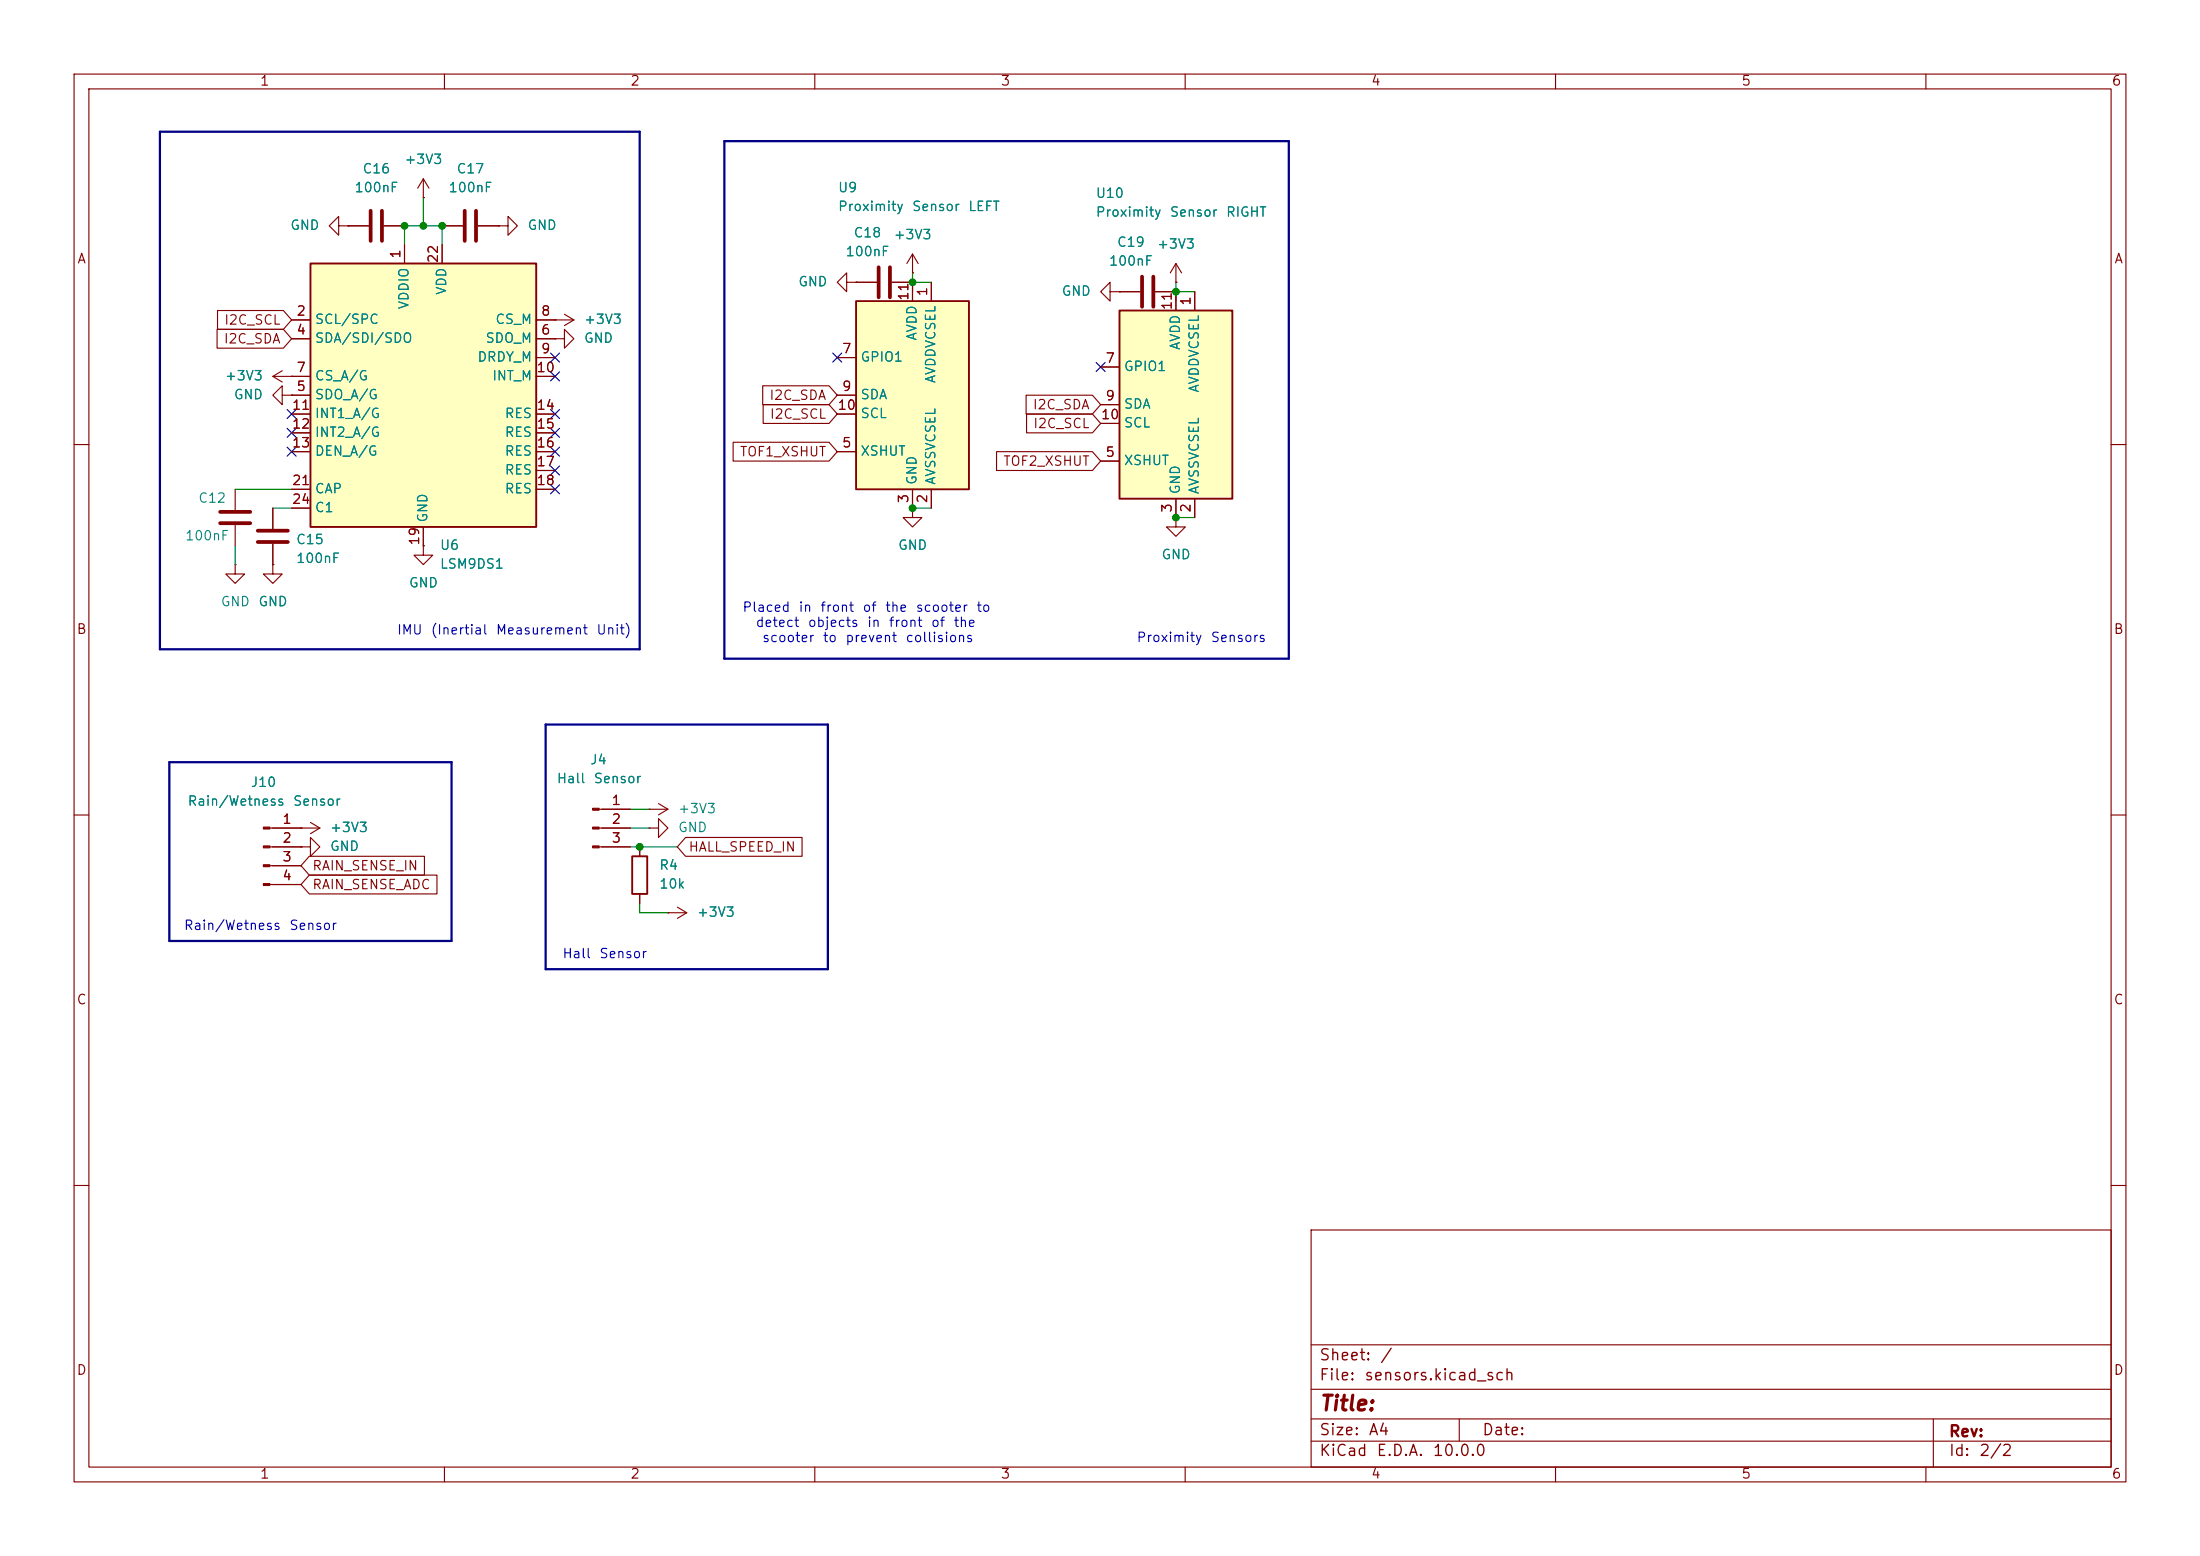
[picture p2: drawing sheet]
<svg xmlns="http://www.w3.org/2000/svg" width="297mm" height="210mm" viewBox="0 0 297 210" stroke-linecap="round" stroke-linejoin="round" font-family="sans-serif">
<g fill="none" stroke="#840000" stroke-width=".15">
<path d="M10 10h277v190h-277zM12 12h273v186h-273zM60 10v2M110 10v2M160 10v2M210 10v2M260 10v2M10 60h2M285 60h2M10 110h2M40.6 114.3h1.3v-1.3l1.3 1.3-1.3 1.3v-1.3M40.6 114.3h.1"/>
<path d="M285 110h2M10 160h2M177 166h108v32h-108zM285 160h2M60 198v2M110 198v2M160 198v2M177 194.5h108M177 191.5h108M177 187.5h108M177 181.5h108M197 191.5v3"/>
<path d="M210 198v2M260 198v2M261 191.5v6.5"/>
</g>
<path d="M41.9 35.6h30.5v35.5h-30.5z" fill="#ffffc2"/>
<path d="M41.9 35.6h30.5v35.5h-30.5z" fill="none" stroke="#840000" stroke-width=".25"/>
<g fill="none" stroke="#840000" stroke-width=".15">
<path d="M54.6 33v2.6M59.7 33v2.6M114.3 38.1v-1.3l-1.3 1.3 1.3 1.3v-1.3h1.3M115.6 38.1h.1M39.4 43.2h2.5M39.4 45.7h2.5M39.4 53.3h2.5M39.4 50.8h2.5M39.4 55.9h2.5M39.4 58.4h2.5M72.4 43.2h5.1M72.4 45.7h2.5"/>
<path d="M72.4 50.8h2.5M72.4 48.3h2.5M72.4 55.9h2.5M72.4 58.4h2.5M74.9 45.7h1.3v-1.2l1.3 1.2-1.3 1.3v-1.3M74.9 45.7h.1M74.9 43.2h.1M76.2 42.4l1.3 .8M77.5 43.2l-1.3 .7M39.4 61h2.5M39.4 66h2.5M39.4 68.6h2.5"/>
<path d="M57.1 71.1v2.6M72.4 61h2.5M72.4 63.5h2.5M72.4 66h2.5M158.7 69.9v1.2h1.3l-1.3 1.3-1.2-1.3h1.2M158.7 69.9h.1M80.9 109.2h4.2M80.9 111.8h4.2M80.9 114.3h4.2M87.6 109.2h.1M87.6 111.8h1.3v-1.3l1.3 1.3-1.3 1.2v-1.2M87.6 111.8h.1"/>
<path d="M87.6 109.2h2.6M88.9 108.5l1.3 .7M90.2 109.2l-1.3 .8M90.2 123.2h.1M90.2 123.2h2.5M91.4 122.4l1.3 .8M92.7 123.2l-1.3 .8"/>
</g>
<g fill="#840000" stroke="#840000" stroke-width=".15">
<path d="M80 109.1h.9v.2h-.9z"/>
<path d="M80 111.6h.9v.3h-.9z"/>
<path d="M80 114.2h.9v.2h-.9z"/>
</g>
<path d="M151.1 41.9h15.3v25.4h-15.3z" fill="#ffffc2"/>
<path d="M151.1 41.9h15.3v25.4h-15.3zM85.3 115.6h2.1v5.1h-2.1z" fill="none" stroke="#840000" stroke-width=".25"/>
<g fill="none" stroke="#840000" stroke-width=".15">
<path d="M45.7 30.5v-1.3l-1.3 1.3 1.3 1.3v-1.3h1.3M47 30.5h.1M47 30.5h2.8M51.8 30.5h2.8M57.1 26.7h.1M57.1 24.1l-.7 1.3M57.1 24.1l.8 1.3M57.1 24.1v2.6M59.7 30.5h2.8M64.5 30.5h2.8M67.3 30.5h1.3v-1.3l1.2 1.3-1.2 1.3v-1.3M67.3 30.5h.1"/>
<path d="M149.9 39.4v-1.3l-1.3 1.3 1.3 1.2v-1.2h1.2M151.1 39.4h.1M151.1 39.4h2.8M156 39.4h2.7v2.5M158.7 38.1h.1M158.7 35.6v2.5M158.7 35.6l-.7 1.2M158.7 35.6l.8 1.2M161.3 39.4v2.5M36.8 50.8l1.3 .8M36.8 50.8h2.6M38.1 53.3v-1.2l-1.3 1.2 1.3 1.3v-1.3h1.3"/>
<path d="M38.1 50l-1.3 .8M39.4 53.3h.1M39.4 50.8h.1M148.6 49.5h2.5M148.6 54.6h2.5M148.6 57.2h2.5M123.2 68.6v1.3h1.3l-1.3 1.2-1.3-1.2h1.3M123.2 68.6h.1M148.6 62.2h2.5M158.7 67.3v2.6M161.3 67.3v2.6M86.4 114.3v1.3"/>
<path d="M86.4 120.7v1.2"/>
</g>
<path d="M50 28.4v4.1M51.6 28.4v4.1M62.7 28.4v4.1M64.3 28.4v4.1M154.2 37.3v4.1M155.7 37.3v4.1" fill="none" stroke="#840000" stroke-width=".51"/>
<path d="M115.6 40.6h15.2v25.4h-15.2z" fill="#ffffc2"/>
<path d="M115.6 40.6h15.2v25.4h-15.2z" fill="none" stroke="#840000" stroke-width=".25"/>
<g fill="none" stroke="#840000" stroke-width=".15">
<path d="M47 30.5h.1M47 30.5h2.8M51.8 30.5h2.8M54.6 33v2.6M57.1 26.7h.1M59.7 33v2.6M59.7 30.5h2.8M64.5 30.5h2.8M67.3 30.5h.1M115.6 38.1h.1M115.6 38.1h2.8M120.4 38.1h2.8v2.5"/>
<path d="M123.2 36.8h.1M123.2 34.3v2.5M123.2 34.3l-.8 1.3M123.2 34.3l.8 1.3M125.7 38.1v2.5M151.1 39.4h.1M151.1 39.4h2.8M156 39.4h2.7v2.5M158.7 38.1h.1M161.3 39.4v2.5M29.3 44.4h9l1.1 1.3-1.1 1.3h-9zM29.4 41.9h8.9l1.1 1.3-1.1 1.3h-8.9z"/>
<path d="M39.4 53.3h.1M39.4 50.8h.1M39.4 53.3h2.5M39.4 55.9h2.5M39.4 43.2h2.5M39.4 45.7h2.5M39.4 50.8h2.5M39.4 58.4h2.5M72.4 48.3h2.5M72.4 55.9h2.5M72.4 43.2h2.5M72.4 45.7h2.5"/>
<path d="M72.4 50.8h2.5M72.4 58.4h2.5M74.9 45.7h.1M74.9 43.2h.1M99 59.7h12.9l1.1 1.3-1.1 1.2h-12.9zM103 52.1h8.9l1.1 1.2-1.1 1.3h-8.9zM103 54.6h8.9l1.1 1.3-1.1 1.3h-8.9zM113 48.3h2.6M113 53.3h2.6M113 55.9h2.6M138.5 53.3h9l1.1 1.3-1.1 1.3h-9zM138.6 55.9h8.9l1.1 1.3-1.1 1.2h-8.9z"/>
<path d="M148.6 49.5h2.5M148.6 54.6h2.5M148.6 57.2h2.5M31.7 76.2v1.3h1.3l-1.3 1.2-1.2-1.2h1.2M31.7 76.2h.1M31.7 66v2.8M31.7 70.9v2.8M36.8 76.2v1.3h1.3l-1.3 1.2-1.2-1.2h1.2M36.8 76.2h.1M36.8 68.6v2.8M36.8 73.4v2.8M39.4 61h2.5"/>
<path d="M39.4 66h2.5M39.4 68.6h2.5M57.1 73.7v1.2h1.3l-1.3 1.3-1.2-1.3h1.2M57.1 73.7h.1M57.1 71.1v2.6M72.4 61h2.5M72.4 63.5h2.5M72.4 66h2.5M113 61h2.6M123.2 68.6h.1M123.2 66v2.6M125.7 66v2.6"/>
<path d="M134.5 61h13l1.1 1.2-1.1 1.3h-13zM148.6 62.2h2.5M158.7 69.9h.1M158.7 67.3v2.6M161.3 67.3v2.6M36.4 111.8h6.8M36.4 114.3h4.2M36.4 116.8h4.2M36.4 119.4h4.2M40.6 111.8h.1M40.6 114.3h.1M41.8 115.6h15.5v2.5h-15.5l-1.2-1.3z"/>
<path d="M41.8 118.1h17.2v2.6h-17.2l-1.2-1.3zM41.9 111l1.3 .8M43.2 111.8l-1.3 .7M81.3 111.8h3.8M81.3 114.3h3.8M81.3 109.2h3.8M86.4 114.3v1.3M92.6 113h15.7v2.6h-15.7l-1.2-1.3zM86.4 120.7v1.2M90.2 123.2h.1"/>
</g>
<path d="M118.6 36.1v4M120.1 36.1v4M29.7 69.1h4.1M29.7 70.6h4.1M34.8 71.6h4.1M34.8 73.2h4.1" fill="none" stroke="#840000" stroke-width=".51"/>
<g fill="#840000" stroke="#840000" stroke-width=".15">
<path d="M35.6 111.6h.8v.3h-.8z"/>
<path d="M35.6 114.2h.8v.2h-.8z"/>
<path d="M35.6 116.7h.8v.3h-.8z"/>
<path d="M35.6 119.3h.8v.2h-.8z"/>
</g>
<path d="M21.6 17.8h64.8v69.8h-64.8zM97.8 19.1h76.2v69.8h-76.2zM73.7 97.8h38.1v33h-38.1zM22.9 102.9h38.1v24.1h-38.1z" fill="none" stroke="#000084" stroke-width=".3"/>
<g fill="none" stroke="#008400" stroke-width=".15">
<path d="M54.6 33v-2.5h5.1v2.5M57.1 26.7v3.8M123.2 36.8v2.6M123.2 38.1h2.5M158.7 38.1v2.5M158.7 39.4h2.6M31.7 73.7v2.5M31.7 66h7.7M36.8 68.6h2.6M123.2 68.6h2.5M158.7 69.9h2.6M85.1 114.3h6.3"/>
<path d="M85.1 109.2h2.5M85.1 111.8h2.5M86.4 121.9v1.3h3.8"/>
</g>
<g fill="none" stroke="#000084" stroke-width=".15">
<path d="M38.8 57.8l1.2 1.2M38.8 55.3l1.2 1.2M40 57.8l-1.2 1.2M40 55.3l-1.2 1.2M74.3 55.3l1.2 1.2M74.3 57.8l1.2 1.2M74.3 47.7l1.2 1.2M74.3 50.2l1.2 1.2M75.5 55.3l-1.2 1.2M75.5 57.8l-1.2 1.2M75.5 47.7l-1.2 1.2M75.5 50.2l-1.2 1.2"/>
<path d="M112.4 47.7l1.2 1.2M113.6 47.7l-1.2 1.2M148 48.9l1.2 1.2M149.2 48.9l-1.2 1.2M38.8 60.4l1.2 1.2M40 60.4l-1.2 1.2M74.3 65.4l1.2 1.2M74.3 60.4l1.2 1.2M74.3 62.9l1.2 1.2M75.5 65.4l-1.2 1.2M75.5 60.4l-1.2 1.2M75.5 62.9l-1.2 1.2"/>
</g>
<g fill="#008400" stroke="#008400" stroke-width=".14">
<circle cx="59.7" cy="30.5" r=".46"/>
<circle cx="54.6" cy="30.5" r=".46"/>
<circle cx="57.1" cy="30.5" r=".46"/>
<circle cx="123.2" cy="38.1" r=".46"/>
<circle cx="123.2" cy="68.6" r=".46"/>
<circle cx="158.7" cy="39.4" r=".46"/>
<circle cx="158.7" cy="69.9" r=".46"/>
<circle cx="86.4" cy="114.3" r=".46"/>
</g>
<text font-size="2" fill="#840000" x="178" y="190.9">Title:</text>
<g font-size="1.5" fill="#840000">
<text x="178" y="184">Sheet:</text>
<text x="186.2" y="184">/</text>
<text x="178" y="186.7">File:</text>
<text x="184.1" y="186.7">sensors.kicad_sch</text>
<text x="178" y="196.9">KiCad</text>
<text x="178" y="194.1">Size:</text>
<text x="184.7" y="194.1">A4</text>
<text x="185.7" y="196.9">E.D.A.</text>
<text x="193.3" y="196.9">10.0.0</text>
<text x="200" y="194.1">Date:</text>
<text x="263" y="194.3">Rev:</text>
<text x="263" y="196.9">Id:</text>
<text x="267.1" y="196.9">2/2</text>
</g>
<g font-size="1.3" fill="#840000">
<text x="35" y="11.9">1</text>
<text x="85" y="11.9">2</text>
<text x="135" y="11.9">3</text>
<text x="185" y="11.9">4</text>
<text x="235" y="11.9">5</text>
<text x="285" y="11.9">6</text>
<text x="10.3" y="35.9">A</text>
<text x="54.4" y="35" transform="rotate(-90 54.4 35)">1</text>
<text x="59.4" y="35.6" transform="rotate(-90 59.4 35.6)">22</text>
<text x="285.3" y="35.9">A</text>
<text x="122.9" y="40.7" transform="rotate(-90 122.9 40.7)">11</text>
<text x="125.5" y="40.1" transform="rotate(-90 125.5 40.1)">1</text>
<text x="158.5" y="42" transform="rotate(-90 158.5 42)">11</text>
<text x="161" y="41.3" transform="rotate(-90 161 41.3)">1</text>
<text x="30.1" y="46.7">I2C_SDA</text>
<text x="30.2" y="44.1">I2C_SCL</text>
<text x="39.9" y="42.9">2</text>
<text x="39.9" y="45.5">4</text>
<text x="73" y="45.5">6</text>
<text x="73" y="42.9">8</text>
<text x="39.9" y="53.1">5</text>
<text x="39.9" y="50.5">7</text>
<text x="72.3" y="50.5">10</text>
<text x="73" y="48">9</text>
<text x="113.6" y="48">7</text>
<text x="113.6" y="53.1">9</text>
<text x="149.2" y="49.3">7</text>
<text x="39.3" y="55.6">11</text>
<text x="39.3" y="58.2">12</text>
<text x="72.3" y="55.6">14</text>
<text x="72.3" y="58.2">15</text>
<text x="103.8" y="54.3">I2C_SDA</text>
<text x="103.8" y="56.8">I2C_SCL</text>
<text x="113" y="55.6">10</text>
<text x="139.3" y="55.6">I2C_SDA</text>
<text x="139.4" y="58.1">I2C_SCL</text>
<text x="148.5" y="56.9">10</text>
<text x="149.2" y="54.4">9</text>
<text x="39.3" y="60.7">13</text>
<text x="39.3" y="65.8">21</text>
<text x="72.3" y="60.7">16</text>
<text x="72.3" y="63.2">17</text>
<text x="72.3" y="65.8">18</text>
<text x="99.8" y="61.9">TOF1_XSHUT</text>
<text x="113.6" y="60.7">5</text>
<text x="135.3" y="63.2">TOF2_XSHUT</text>
<text x="149.2" y="62">5</text>
<text x="39.3" y="68.3">24</text>
<text x="122.9" y="68" transform="rotate(-90 122.9 68)">3</text>
<text x="125.5" y="68" transform="rotate(-90 125.5 68)">2</text>
<text x="158.5" y="69.3" transform="rotate(-90 158.5 69.3)">3</text>
<text x="161" y="69.3" transform="rotate(-90 161 69.3)">2</text>
<text x="56.9" y="73.7" transform="rotate(-90 56.9 73.7)">19</text>
<text x="10.3" y="85.9">B</text>
<text x="285.3" y="85.9">B</text>
<text x="38" y="111.5">1</text>
<text x="82.5" y="109">1</text>
<text x="82.5" y="111.5">2</text>
<text x="38" y="114">2</text>
<text x="38" y="116.6">3</text>
<text x="38" y="119.1">4</text>
<text x="42.1" y="117.8">RAIN_SENSE_IN</text>
<text x="82.5" y="114">3</text>
<text x="92.9" y="115.3">HALL_SPEED_IN</text>
<text x="42.1" y="120.3">RAIN_SENSE_ADC</text>
<text x="10.3" y="135.9">C</text>
<text x="285.3" y="135.9">C</text>
<text x="10.3" y="185.9">D</text>
<text x="285.3" y="185.9">D</text>
<text x="35" y="199.9">1</text>
<text x="85" y="199.9">2</text>
<text x="135" y="199.9">3</text>
<text x="185" y="199.9">4</text>
<text x="235" y="199.9">5</text>
<text x="285" y="199.9">6</text>
</g>
<g font-size="1.3" fill="#008484">
<text x="48.9" y="23.7">C16</text>
<text x="54.5" y="22.5">+3V3</text>
<text x="61.6" y="23.7">C17</text>
<text x="47.8" y="26.3">100nF</text>
<text x="60.5" y="26.3">100nF</text>
<text x="113" y="26.3">U9</text>
<text x="113" y="28.8">Proximity</text>
<text x="123" y="28.8">Sensor</text>
<text x="130.6" y="28.8">LEFT</text>
<text x="147.8" y="27">U10</text>
<text x="147.8" y="29.6">Proximity</text>
<text x="157.8" y="29.6">Sensor</text>
<text x="165.4" y="29.6">RIGHT</text>
<text x="39.1" y="31.3">GND</text>
<text x="71.1" y="31.3">GND</text>
<text x="114.1" y="34.9">100nF</text>
<text x="115.1" y="32.4">C18</text>
<text x="120.5" y="32.6">+3V3</text>
<text x="150.7" y="33.6">C19</text>
<text x="156.1" y="33.9">+3V3</text>
<text x="55.5" y="41.8" transform="rotate(-90 55.5 41.8)">VDDIO</text>
<text x="60.6" y="39.9" transform="rotate(-90 60.6 39.9)">VDD</text>
<text x="107.7" y="39">GND</text>
<text x="143.2" y="40.2">GND</text>
<text x="149.6" y="36.2">100nF</text>
<text x="42.4" y="44">SCL/SPC</text>
<text x="42.4" y="46.6">SDA/SDI/SDO</text>
<text x="65.4" y="46.6">SDO_M</text>
<text x="66.8" y="44">CS_M</text>
<text x="78.7" y="46.6">GND</text>
<text x="78.7" y="44">+3V3</text>
<text x="124.1" y="46.1" transform="rotate(-90 124.1 46.1)">AVDD</text>
<text x="159.6" y="47.3" transform="rotate(-90 159.6 47.3)">AVDD</text>
<text x="30.3" y="51.7">+3V3</text>
<text x="42.4" y="51.7">CS_A/G</text>
<text x="64.4" y="49.1">DRDY_M</text>
<text x="66.4" y="51.7">INT_M</text>
<text x="116.1" y="49.1">GPIO1</text>
<text x="126.6" y="51.8" transform="rotate(-90 126.6 51.8)">AVDDVCSEL</text>
<text x="151.6" y="50.4">GPIO1</text>
<text x="162.2" y="53.1" transform="rotate(-90 162.2 53.1)">AVDDVCSEL</text>
<text x="31.5" y="54.2">GND</text>
<text x="42.4" y="54.2">SDO_A/G</text>
<text x="42.4" y="56.7">INT1_A/G</text>
<text x="42.4" y="59.3">INT2_A/G</text>
<text x="68.1" y="56.7">RES</text>
<text x="68.1" y="59.3">RES</text>
<text x="116.1" y="54.2">SDA</text>
<text x="116.1" y="56.7">SCL</text>
<text x="151.6" y="55.5">SDA</text>
<text x="151.6" y="58">SCL</text>
<text x="42.4" y="61.8">DEN_A/G</text>
<text x="68.1" y="61.8">RES</text>
<text x="68.1" y="64.4">RES</text>
<text x="116.1" y="61.8">XSHUT</text>
<text x="124.1" y="65.5" transform="rotate(-90 124.1 65.5)">GND</text>
<text x="126.6" y="65.5" transform="rotate(-90 126.6 65.5)">AVSSVCSEL</text>
<text x="151.6" y="63.1">XSHUT</text>
<text x="26.7" y="68.2">C12</text>
<text x="42.4" y="66.9">CAP</text>
<text x="42.4" y="69.4">C1</text>
<text x="58" y="70.6" transform="rotate(-90 58 70.6)">GND</text>
<text x="68.1" y="66.9">RES</text>
<text x="159.6" y="66.8" transform="rotate(-90 159.6 66.8)">GND</text>
<text x="162.2" y="66.8" transform="rotate(-90 162.2 66.8)">AVSSVCSEL</text>
<text x="24.9" y="73.3">100nF</text>
<text x="39.9" y="76.3">100nF</text>
<text x="39.9" y="73.8">C15</text>
<text x="59.3" y="77.1">LSM9DS1</text>
<text x="59.3" y="74.5">U6</text>
<text x="121.2" y="74.5">GND</text>
<text x="156.7" y="75.8">GND</text>
<text x="29.7" y="82.1">GND</text>
<text x="34.8" y="82.1">GND</text>
<text x="55.1" y="79.6">GND</text>
<text x="33.8" y="106.5">J10</text>
<text x="75.1" y="106">Hall</text>
<text x="79.6" y="103.5">J4</text>
<text x="80.1" y="106">Sensor</text>
<text x="25.2" y="109.1">Rain/Wetness</text>
<text x="39.5" y="109.1">Sensor</text>
<text x="44.5" y="112.6">+3V3</text>
<text x="91.4" y="112.6">GND</text>
<text x="91.4" y="110.1">+3V3</text>
<text x="44.5" y="115.2">GND</text>
<text x="88.9" y="117.7">R4</text>
<text x="88.9" y="120.2">10k</text>
<text x="94" y="124.1">+3V3</text>
</g>
<g font-size="1.3" fill="#0000c2">
<text x="100.1" y="82.9">Placed</text>
<text x="107.7" y="82.9">in</text>
<text x="110.6" y="82.9">front</text>
<text x="116.4" y="82.9">of</text>
<text x="119.4" y="82.9">the</text>
<text x="123.5" y="82.9">scooter</text>
<text x="131.7" y="82.9">to</text>
<text x="53.5" y="86">IMU</text>
<text x="58.1" y="86">(Inertial</text>
<text x="66.9" y="86">Measurement</text>
<text x="80.4" y="86">Unit)</text>
<text x="101.9" y="84.9">detect</text>
<text x="102.8" y="87">scooter</text>
<text x="109" y="84.9">objects</text>
<text x="111" y="87">to</text>
<text x="114" y="87">prevent</text>
<text x="117" y="84.9">in</text>
<text x="119.9" y="84.9">front</text>
<text x="122.2" y="87">collisions</text>
<text x="125.6" y="84.9">of</text>
<text x="128.6" y="84.9">the</text>
<text x="153.4" y="87">Proximity</text>
<text x="163.4" y="87">Sensors</text>
<text x="24.7" y="125.8">Rain/Wetness</text>
<text x="39" y="125.8">Sensor</text>
<text x="75.8" y="129.6">Hall</text>
<text x="80.8" y="129.6">Sensor</text>
</g>
</svg>
